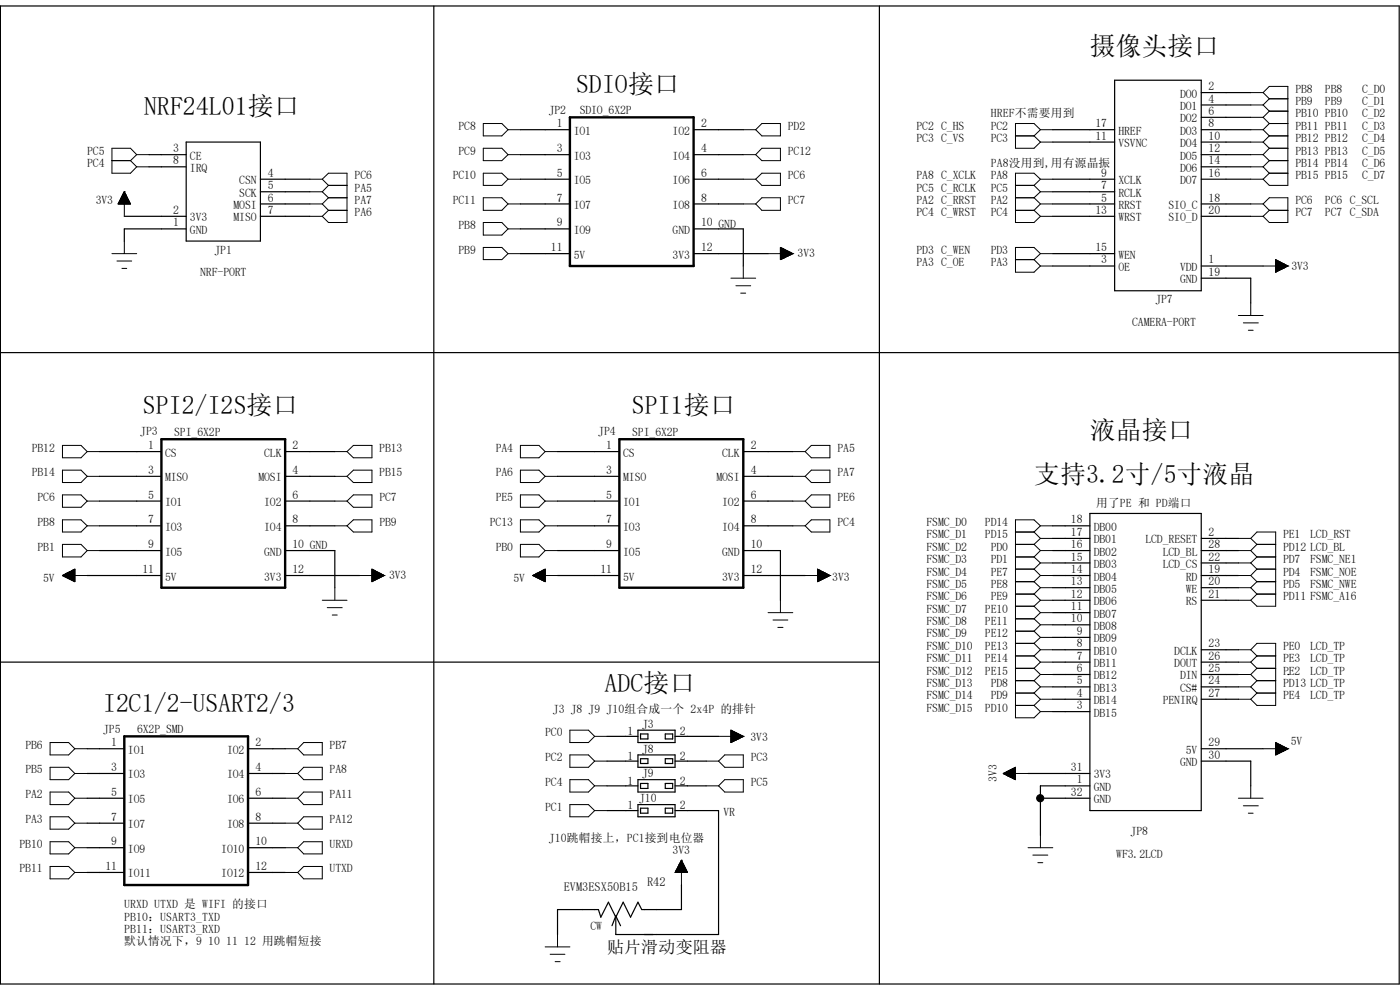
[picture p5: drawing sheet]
<svg xmlns="http://www.w3.org/2000/svg" width="297mm" height="210mm" viewBox="0 0 297 210" stroke-linecap="round" stroke-linejoin="round" font-family="sans-serif">
<g fill="none" stroke="#000" stroke-width=".25">
<path d="M.1 1.3h296.7v207.4h-296.7zM92 1.3v207.4M186.6 1.3v207.4M236.5 17h18.3v44.7h-18.3zM254.8 19.6h10.5M31.6 32.8h7.9M31.6 35.4h7.9M39.5 30.1h15.7v21h-15.7zM55.2 38h10.5M110.4 27.5h10.5M110.4 38h10.5M110.4 32.8h10.5"/>
<path d="M147.2 27.5h10.5M147.2 38h10.5M147.2 32.8h10.5M223.4 27.5h13.1M223.4 38h13.1M223.4 30.1h13.1M254.8 22.3h10.5M254.8 24.9h10.5M254.8 27.5h10.5M254.8 38h10.5M254.8 30.1h10.5M254.8 32.8h10.5"/>
<path d="M254.8 35.4h10.5M26.4 45.9h13.1M39.5 48.6h-13.1v2.5M55.2 43.3h10.5M55.2 40.7h10.5M55.2 45.9h10.5M110.4 43.3h10.5M110.4 53.8h10.5M110.4 48.6h10.5M147.2 43.3h10.5M147.2 53.8h15.7M147.2 48.6h10.5v7.8"/>
<path d="M223.4 56.4h13.1M223.4 43.3h13.1M223.4 40.7h13.1M223.4 45.9h13.1M223.4 53.8h13.1M254.8 56.4h13.2M254.8 43.3h10.5M254.8 45.9h10.5M254.8 59h10.5v5.3M.1 74.8h296.7M21.1 95.8h13.1M60.5 95.8h10.5"/>
<path d="M118.3 95.8h13.1M157.7 95.8h10.5M21.1 101h13.1M21.1 106.3h13.1M21.1 111.5h13.1M21.1 116.8h13.1M60.5 101h10.5M60.5 106.3h10.5M60.5 111.5h10.5M60.5 116.8h10.5v7.9M118.3 101h13.1M118.3 106.3h13.1"/>
<path d="M118.3 111.5h13.1M118.3 116.8h13.1M157.7 101h10.5M157.7 106.3h10.5M157.7 111.5h10.5M157.7 116.8h7.9v10.5M223.4 111.5h7.8M223.4 116.8h7.8M223.4 114.2h7.8M223.4 119.4h7.8M231.2 108.9h23.6v63.1h-23.6zM254.8 116.8h7.9"/>
<path d="M254.8 114.2h7.9M254.8 119.4h7.9M18.5 122.1h15.7M60.5 122.1h15.8M118.3 122.1h13.1M157.7 122.1h13.1M223.4 122.1h7.8M223.4 137.8h7.8M223.4 135.2h7.8M223.4 132.5h7.8M223.4 130h7.8M223.4 127.3h7.8"/>
<path d="M223.4 124.7h7.8M254.8 122.1h7.9M254.8 137.8h7.9M254.8 127.3h7.9M254.8 124.7h7.9M.1 140.5h186.5M18.5 158.8h7.9M52.6 158.8h7.9M128.8 156.2h6.5M135.3 154.9h7.9v2.6h-7.9zM135.9 155.7h1.6v1.1h-1.6zM141.1 155.7h1.6v1.1h-1.6z"/>
<path d="M143.2 156.2h9.2M223.4 140.5h7.8M223.4 151h7.8M223.4 148.3h7.8M223.4 145.7h7.8M223.4 143.1h7.8M254.8 140.5h7.9M254.8 158.8h13.2M254.8 148.3h7.9M254.8 145.7h7.9M254.8 143.1h7.9M273.2 143.1h.1"/>
<path d="M18.5 164.1h7.9M18.5 169.3h7.9M18.5 174.6h7.9M18.5 179.8h7.9M52.6 164.1h7.9M52.6 169.3h7.9M52.6 174.6h7.9M52.6 179.8h7.9M128.8 161.5h6.5M128.8 166.7h6.5M128.8 172h6.5M135.3 160.1h7.9v2.7h-7.9z"/>
<path d="M135.3 165.4h7.9v2.6h-7.9zM135.3 170.7h7.9v2.6h-7.9zM135.9 161h1.6v1h-1.6zM135.9 166.2h1.6v1.1h-1.6zM135.9 171.4h1.6v1.1h-1.6zM141.1 161h1.6v1h-1.6zM141.1 166.2h1.6v1.1h-1.6zM141.1 171.4h1.6v1.1h-1.6zM143.2 172h9.2v26.2h-21.8v-3.9M143.2 161.5h6.6M143.2 166.7h6.6M218.1 164.1h13.1"/>
<path d="M220.7 169.3h10.5M231.2 166.7h-10.5v10.5M254.8 161.5h10.5v5.2M18.5 185.1h7.9M52.6 185.1h7.9M130.6 194.3l1.1 2.1M130.6 194.3l-.8 2.1M144.6 187.7v5.3h-8.5l-.8-1.6-1.5 3.2-1.6-3.2-1.6 3.2-1.5-3.2-1.6 3.2-.5-1.6h-8.7v5.2"/>
</g>
<path d="M120.9 24.9h26.3v31.5h-26.3zM34.2 93.2h26.3v31.5h-26.3zM131.4 93.2h26.3v31.5h-26.3zM26.4 156.2h26.2v31.5h-26.2z" fill="none" stroke="#000" stroke-width=".51"/>
<g fill="none" stroke="#000" stroke-width=".21">
<path d="M265.3 19.6h2.7M268 19.6l1.3-1.3h3.9v21h-3.9l-1.3-1.3M268 19.6l1.3 1.4M23.7 34.1h4M27.7 34.1l1.3 1.3M29 32.8l-1.3-1.3h-4v5.2h4l1.3-1.3M29 32.8h2.6M29 35.4h2.6M29 32.8l-1.3 1.3M65.7 38h2.7M68.4 38l1.3-1.3h3.9v10.5h-3.9l-1.3-1.3M68.4 38l1.3 1.3"/>
<path d="M69.7 39.3h3.9M69.7 39.3l-1.3 1.4M102.5 26.2h4l1.3 1.3-1.3 1.3h-4zM102.5 31.5h4l1.3 1.3-1.3 1.3h-4zM102.5 36.7h4l1.3 1.3-1.3 1.3h-4zM107.8 27.5h2.6M107.8 32.8h2.6M107.8 38h2.6M157.7 27.5h2.6M157.7 32.8h2.6M157.7 38h2.6M160.3 27.5l1.3-1.3h4v2.6h-4z"/>
<path d="M160.3 38l1.3-1.3h4v2.6h-4zM161.6 31.5h4v2.6h-4l-1.3-1.3zM215.4 28.8h4M215.4 39.3h4M219.4 28.8l1.3 1.3M219.4 39.3l1.3 1.4M220.7 38l-1.3-1.3h-4v10.5h4l1.3-1.3M220.7 27.5l-1.3-1.3h-4v5.3h4l1.3-1.4M220.7 27.5h2.7M220.7 30.1h2.7M220.7 38h2.7M220.7 27.5l-1.3 1.3"/>
<path d="M220.7 38l-1.3 1.3M265.3 22.3h2.7M265.3 24.9h2.7M265.3 27.5h2.7M265.3 30.1h2.7M265.3 32.8h2.7M265.3 35.4h2.7M265.3 38h2.7M268 22.3l1.3 1.3M268 24.9l1.3 1.3M268 27.5l1.3 1.3M268 30.1l1.3 1.4"/>
<path d="M268 32.8l1.3 1.3M268 35.4l1.3 1.3M269.3 21h3.9M269.3 23.6h3.9M269.3 21l-1.3 1.3M269.3 26.2h3.9M269.3 23.6l-1.3 1.3M269.3 28.8h3.9M269.3 26.2l-1.3 1.3M269.3 31.5h3.9M269.3 28.8l-1.3 1.3M269.3 34.1h3.9"/>
<path d="M269.3 31.5l-1.3 1.3M269.3 36.7h3.9M269.3 34.1l-1.3 1.3M269.3 36.7l-1.3 1.3M23.7 53.8h5.3M24.8 55.4h3.1M25.1 43.2l2.5 .1M25.1 43.1v.2M25.2 43.1h2.4M25.2 43h2.3v.3M25.2 42.9v.4M25.3 42.9h2.2"/>
<path d="M25.3 42.8h2.1v.5M25.3 42.7v.6M25.4 42.6h1.9M25.4 42.5h1.9v.8M25.4 42.5v.8M25.5 42.5h1.8M25.5 42.3h1.7v1M25.5 42.3v1M25.6 42.2h1.5M25.6 42.1h1.5v1.2M25.6 42.1v1.2M25.7 42h1.4"/>
<path d="M25.7 41.9h1.3v1.4M25.7 41.8v1.5M25.8 41.8h1.2M25.9 56.9h1M25.9 41.7h1v1.6M26 41.5h.8v1.8M26 41.4v1.9M26 41.4h.8M26.1 41.3h.6v2M26.2 41.1h.4v2.2M26.2 41v2.3M26.2 41h.3"/>
<path d="M26.2 40.9h.3v2.4M26.2 40.8v2.5M26.3 40.8h.1M26.4 40.7h.1M26.4 40.7l1.3 2.6h-2.6M26.4 40.7v5.2M26.4 51.1v2.7M26.4 40.7l-1.3 2.6M26.6 41.2h-.5v2.1M26.8 41.6h-.9v1.7M65.7 43.3h2.7M65.7 45.9h2.7"/>
<path d="M65.7 40.7h2.7M68.4 40.7l1.3 1.3M68.4 43.3l1.3 1.3M69.7 44.6h3.9M69.7 42h3.9M69.7 42l-1.3 1.3M69.7 44.6l-1.3 1.3M102.5 42h4l1.3 1.3-1.3 1.3h-4zM102.5 47.2h4l1.3 1.4-1.3 1.3h-4zM102.5 52.5h4l1.3 1.3-1.3 1.3h-4zM107.8 43.3h2.6M107.8 53.8h2.6"/>
<path d="M107.8 48.6h2.6M155.1 59h5.2M157.7 43.3h2.6M157.7 56.4v2.6M160.3 43.3l1.3-1.3h4v2.6h-4zM162.9 53.8h5.3M165.6 55h.1M165.6 54.9h.3M165.6 54.8h.6M165.6 54.7h.8M165.6 54.7h.9M165.6 54.5h1.2"/>
<path d="M165.6 54.4h1.4M165.6 54.3h1.7M165.6 54.2h1.8M165.6 54.1h2.1M165.6 54h2.3M165.6 53.9h2.5M165.6 53.7h2.4v.2M165.6 53.6h2.2v.4M165.6 53.5h2v.6M165.6 53.4h1.7v.8M165.6 53.3h1.5v1M165.6 53.2h1.3v1.2"/>
<path d="M165.6 53h1.1v1.5M165.6 53h.9v1.7M165.6 52.8h.7v1.9M165.6 52.7h.5v2.1M165.6 52.6h.3v2.3M165.6 52.5l.1 2.5M165.8 52.6v2.4M166 52.7v2.2M166.2 52.8v2M166.4 52.9v1.8M166.6 53v1.6M166.8 53.1v1.4"/>
<path d="M167 53.2v1.2M167.3 53.3v1M167.4 53.4v.7M167.7 53.5v.6M167.9 53.6v.3M168.1 53.8h.1M168.2 53.8h.1M168.2 53.8l-2.6-1.3v2.6M168.2 53.8l-2.6 1.3M215.4 44.6h4M215.4 42h4M215.4 55.1h4"/>
<path d="M219.4 44.6l1.3 1.3M219.4 42l1.3 1.3M219.4 55.1l1.3 1.3M220.7 43.3h2.7M220.7 45.9h2.7M220.7 56.4h2.7M220.7 53.8l-1.3-1.3h-4v5.2h4l1.3-1.3M220.7 53.8h2.7M220.7 53.8l-1.3 1.3M220.7 43.3l-1.3 1.3M220.7 40.7h2.7M220.7 40.7l-1.3 1.3"/>
<path d="M265.3 43.3h2.7M265.3 45.9h2.7M268 43.3l1.3 1.3M268 43.3l1.3-1.3h3.9v5.2h-3.9l-1.3-1.3M268 56.4h5.2M269.3 44.6h3.9M269.3 44.6l-1.3 1.3M270.6 55.1l2.6 1.3-2.6 1.3zM270.6 57.7h.2M270.6 57.6h.4M270.6 57.4h.6M270.6 57.4h.8"/>
<path d="M270.6 57.2h1M270.6 57.1h1.2M270.6 57.1h1.5M270.6 56.9h1.7M270.6 56.9h1.9M270.6 56.7h2.1M270.6 56.6h2.3M270.6 56.5h2.5M270.6 56.3h2.4v.2M270.6 56.2h2.2v.4M270.6 56.1h2v.6M270.6 56h1.8v.9"/>
<path d="M270.6 55.9h1.6v1M270.6 55.8h1.3v1.3M270.6 55.7h1.2v1.4M270.6 55.6h1v1.6M270.6 55.5h.8v1.9M270.6 55.4h.5v2M270.6 55.3h.3v2.3M270.6 55.2l.1 2.5M270.8 55.2v2.4M271 55.3v2.2M271.2 55.4v2M271.4 55.5v1.8"/>
<path d="M271.7 55.6v1.6M271.9 55.7v1.4M272.1 55.8v1.2M272.3 55.9v1M272.5 56v.8M272.7 56.2v.5M272.9 56.3v.3M273.1 56.3v.2M273.2 56.4h.1M156.1 60.6h3.2M157.1 62.2h1.1M262.7 66.9h5.3"/>
<path d="M263.8 68.5h3.2M264.8 70.1h1.1M265.3 64.3v2.6M13.3 99.7h3.9l1.3 1.3-1.3 1.4h-3.9zM13.3 94.5h3.9l1.3 1.3-1.3 1.3h-3.9zM18.5 95.8h2.6M71 95.8h2.6M73.6 95.8l1.4-1.3h3.9v2.6h-3.9zM110.4 99.7h3.9l1.4 1.3-1.4 1.4h-3.9zM110.4 94.5h3.9l1.4 1.3-1.4 1.3h-3.9zM115.7 95.8h2.6M168.2 95.8h2.6"/>
<path d="M170.8 95.8l1.3-1.3h4v2.6h-4zM172.1 99.7h4v2.7h-4l-1.3-1.4zM13.3 105h3.9l1.3 1.3-1.3 1.3h-3.9zM13.3 110.3h3.9l1.3 1.2-1.3 1.4h-3.9zM13.3 115.5h3.9l1.3 1.3-1.3 1.4h-3.9zM18.5 101h2.6M18.5 106.3h2.6M18.5 111.5h2.6M18.5 116.8h2.6M71 101h2.6M71 106.3h2.6M71 111.5h2.6"/>
<path d="M73.6 101l1.4-1.3h3.9v2.7h-3.9zM73.6 106.3l1.4-1.3h3.9v2.6h-3.9zM73.6 111.5l1.4-1.2h3.9v2.6h-3.9zM110.4 105h3.9l1.4 1.3-1.4 1.3h-3.9zM110.4 110.3h3.9l1.4 1.2-1.4 1.4h-3.9zM110.4 115.5h3.9l1.4 1.3-1.4 1.4h-3.9zM115.7 101h2.6M115.7 106.3h2.6M115.7 111.5h2.6M115.7 116.8h2.6M168.2 101h2.6M168.2 106.3h2.6"/>
<path d="M168.2 111.5h2.6M170.8 106.3l1.3-1.3h4v2.6h-4zM170.8 111.5l1.3-1.2h4v2.6h-4zM215.4 112.9h4M215.4 118.2h4M215.4 115.5h4M219.4 112.9l1.3 1.3M219.4 115.5l1.3 1.3M219.4 118.2l1.3 1.2M220.7 111.5l-1.3-1.2h-4v42h4l1.3-1.3M220.7 111.5h2.7M220.7 116.8h2.7"/>
<path d="M220.7 114.2h2.7M220.7 111.5l-1.3 1.4M220.7 114.2l-1.3 1.3M220.7 116.8l-1.3 1.4M220.7 119.4h2.7M220.7 119.4l-1.3 1.3M262.7 116.8h2.6M262.7 114.2h2.6M262.7 119.4h2.6M265.3 114.2l1.4-1.3h3.9v15.7h-3.9l-1.4-1.3M265.3 114.2l1.4 1.3M265.3 116.8l1.4 1.4"/>
<path d="M265.3 119.4l1.4 1.3M266.7 118.2h3.9M266.7 115.5h3.9M266.7 115.5l-1.4 1.3M266.7 118.2l-1.4 1.2M13.3 122.1h.1M13.3 122.1h5.2M13.3 122.1l2.6-1.4v2.7zM13.3 122.2h2.6M13.3 122v.1M13.5 122.3h2.4M13.5 121.9v.3"/>
<path d="M13.8 122.4h2.1M13.8 121.8v.5M14 122.5h1.9M14 121.7v.7M14.2 122.6h1.7M14.2 121.6v.9M14.4 122.7h1.5M14.4 121.5v1.1M14.6 121.4v1.4M14.6 122.8h1.3M14.8 121.3v1.6M14.9 122.9h1"/>
<path d="M15 121.2v1.8M15.1 123h.8M15.2 121.1v2M15.3 123.1h.6M15.5 120.9v2.2M15.5 123.2h.4M15.7 120.9v2.4M15.7 123.3h.2M15.9 122h-2.4v.2M15.9 121.9h-2.2v.4M15.9 121.8h-2v.6M15.9 121.6h-1.8v.9"/>
<path d="M15.9 121.5h-1.6v1.1M15.9 121.5h-1.4v1.2M15.9 121.3h-1.2v1.5M15.9 121.2h-1v1.7M15.9 121.1h-.7v1.9M15.9 121h-.6v2.1M15.9 120.9h-.4v2.3M15.9 120.8h-.2v2.5M68.4 127.3h5.2M69.4 128.9h3.2M70.5 130.5h1M71 124.7v2.6"/>
<path d="M76.3 122.1h5.2M78.9 123.3h.1M78.9 123.2h.3M78.9 123.1h.6M78.9 123h.8M78.9 122.9h1M78.9 122.8h1.2M78.9 122.7h1.4M78.9 122.6h1.7M78.9 122.5h1.9M78.9 122.4h2.1M78.9 122.3h2.3"/>
<path d="M78.9 122.2h2.5M78.9 122h2.4v.2M78.9 121.9h2.2v.4M78.9 121.8h2v.6M78.9 121.6h1.8v.9M78.9 121.5h1.6v1.1M78.9 121.5h1.4v1.2M78.9 121.3h1.2v1.5M78.9 121.2h.9v1.7M78.9 121.1h.7v1.9M78.9 121h.5v2.1M78.9 120.9h.3v2.3"/>
<path d="M78.9 120.8l.1 2.5M78.9 120.7l2.6 1.4-2.6 1.3zM79.1 120.9v2.4M79.3 120.9v2.2M79.5 121.1v2M79.7 121.2v1.8M79.9 121.3v1.6M80.2 121.4v1.4M80.3 121.5v1.1M80.6 121.6v.9M80.8 121.7v.7M81 121.8v.5"/>
<path d="M81.2 121.9v.3M81.4 122v.1M81.5 122.1h.1M113 122.1h.1M113 122.1h5.3M113 122.1l2.7-1.4v2.7zM113.1 122.2h2.6M113.1 122v.1M113.4 122.3h2.3M113.4 121.9v.3M113.6 122.4h2.1M113.6 121.8v.5"/>
<path d="M113.7 122.5h2M113.7 121.7v.7M114 122.6h1.7M114 121.6v.9M114.2 122.7h1.5M114.2 121.5v1.1M114.4 121.4v1.4M114.5 122.8h1.2M114.6 121.3v1.6M114.6 122.9h1.1M114.8 121.2l.1 1.8h.8M115 121.1v2"/>
<path d="M115.1 123.1h.6M115.2 120.9v2.2M115.3 123.2h.4M115.4 120.9v2.4M115.5 123.3h.2M115.7 122h-2.5v.2M115.7 121.9h-2.2v.4M115.7 121.8h-2v.6M115.7 121.6h-1.8v.9M115.7 121.5h-1.6v1.1M115.7 121.5h-1.4v1.2M115.7 121.3h-1.2v1.5"/>
<path d="M115.7 121.2h-1v1.7M115.7 121.1h-.8v1.9M115.7 121h-.6v2.1M115.7 120.9h-.3v2.3M115.7 120.8h-.2v2.5M162.9 130h5.3M164 131.5h3.1M165 133.1h1.1M165.6 127.3v2.7M170.8 122.1h5.3M173.4 123.3h.2M173.4 120.9h.4v2.3h-.4"/>
<path d="M173.4 121h.6v2.1h-.6M173.4 123h.8M173.4 121.2h1v1.7h-1M173.4 122.8h1.3M173.4 122.7h1.5M173.4 122.6h1.7M173.4 122.5h1.9M173.4 122.4h2.2M173.4 122.3h2.4M173.4 122.2h2.5M173.4 122h2.5v.2M173.4 121.9h2.2v.4"/>
<path d="M173.4 121.8h2v.6M173.4 121.6h1.8v.9M173.4 121.5h1.6v1.1M173.4 121.5h1.4v1.2M173.4 121.3h1.2v1.5M173.4 121.1h.8v1.9M173.4 120.8l.1 2.5M173.4 120.7l2.7 1.4-2.7 1.3zM173.7 120.9v2.4M173.9 120.9v2.2M174.1 121.1v2M174.3 121.2v1.8"/>
<path d="M174.5 121.3v1.6M174.7 121.4v1.4M174.9 121.5v1.1M175.1 121.6v.9M175.3 121.7v.7M175.6 121.8v.5M175.8 121.9v.3M175.9 122v.1M176.1 122.1h.1M215.4 126h4M215.4 123.4h4M215.4 120.7h4"/>
<path d="M215.4 139.1h4M215.4 128.6h4M215.4 136.5h4M215.4 131.3h4M215.4 133.9h4M219.4 120.7l1.3 1.4M219.4 123.4l1.3 1.3M219.4 126l1.3 1.3M219.4 128.6l1.3 1.4M219.4 131.3l1.3 1.2M219.4 133.9l1.3 1.3M219.4 136.5l1.3 1.3"/>
<path d="M219.4 139.1l1.3 1.4M220.7 122.1h2.7M220.7 130h2.7M220.7 127.3h2.7M220.7 124.7h2.7M220.7 137.8h2.7M220.7 122.1l-1.3 1.3M220.7 124.7l-1.3 1.3M220.7 127.3l-1.3 1.3M220.7 130l-1.3 1.3M220.7 132.5h2.7M220.7 132.5l-1.3 1.4"/>
<path d="M220.7 135.2h2.7M220.7 135.2l-1.3 1.3M220.7 137.8l-1.3 1.3M262.7 122.1h2.6M262.7 127.3h2.6M262.7 124.7h2.6M262.7 137.8h2.6M265.3 137.8l1.4-1.3h3.9v13.1h-3.9l-1.4-1.3M265.3 124.7l1.4 1.3M265.3 122.1l1.4 1.3M265.3 137.8l1.4 1.3M266.7 126h3.9"/>
<path d="M266.7 123.4h3.9M266.7 123.4l-1.4 1.3M266.7 120.7h3.9M266.7 120.7l-1.4 1.4M266.7 139.1h3.9M266.7 139.1l-1.4 1.4M266.7 126l-1.4 1.3M10.6 157.5h4l1.3 1.3-1.3 1.3h-4zM15.9 158.8h2.6M60.5 158.8h2.7M64.4 157.5h4v2.6h-4l-1.2-1.3zM120.9 154.9h3.9l1.4 1.3-1.4 1.3h-3.9z"/>
<path d="M126.2 156.2h2.6M152.4 156.2h5.3M155.1 154.9h.1v2.6M155.1 154.9v2.6l2.6-1.3M155.1 154.9l2.6 1.3M155.1 157.5h.1M155.1 157.4h.3M155.1 157.3h.5M155.1 157.1h.7M155.1 157.1h1M155.1 157h1.2M155.1 156.8h1.4"/>
<path d="M155.1 156.8h1.7M155.1 156.6h1.9M155.1 156.5h2M155.1 156.4h2.3M155.1 156.3h2.5M155.1 156.1h2.4v.2M155.1 156h2.2v.4M155.1 155.9h2v.6M155.1 155.8h1.7v.8M155.1 155.7h1.5v1.1M155.1 155.6h1.3v1.2M155.1 155.5h1.1v1.5"/>
<path d="M155.1 155.4h.9v1.7M155.1 155.3h.7v1.8M155.1 155.2h.5v2.1M155.1 155.1h.3v2.3M155.3 155v2.4M155.5 155.1v2.2M155.7 155.2v2M155.9 155.3v1.8M156.1 155.4v1.6M156.3 155.5v1.4M156.5 155.6v1.2M156.8 155.7v1"/>
<path d="M157 155.8v.8M157.1 156v.5M157.4 156.1v.3M157.6 156.2v.1M157.7 156.2h.1M215.4 144.4h4M215.4 141.8h4M215.4 147h4M215.4 149.6h4M219.4 141.8l1.3 1.3M219.4 144.4l1.3 1.3M219.4 147l1.3 1.3"/>
<path d="M219.4 149.6l1.3 1.4M220.7 143.1h2.7M220.7 140.5h2.7M220.7 145.7h2.7M220.7 148.3h2.7M220.7 140.5l-1.3 1.3M220.7 143.1l-1.3 1.3M220.7 145.7l-1.3 1.3M220.7 148.3l-1.3 1.3M220.7 151h2.7M262.7 143.1h2.6M262.7 140.5h2.6"/>
<path d="M262.7 145.7h2.6M262.7 148.3h2.6M265.3 143.1l1.4 1.3M265.3 140.5l1.4 1.3M265.3 145.7l1.4 1.3M266.7 144.4h3.9M266.7 141.8h3.9M266.7 141.8l-1.4 1.3M266.7 147h3.9M266.7 144.4l-1.4 1.3M266.7 147l-1.4 1.3M268 158.8h5.2"/>
<path d="M270.6 157.6l.1 2.5M270.6 157.7h.3v2.3M270.6 157.8h.5v2.1M270.6 157.9h.8v1.9M270.6 158h1v1.7M270.6 158.1h1.2v1.5M270.6 158.2h1.3v1.3M270.6 158.3h1.6v1.1M270.6 158.4h1.8v.9M270.6 158.5h2v.7M270.6 158.6h2.2v.4M270.6 158.7h2.4v.2"/>
<path d="M270.6 159.9h.6M270.6 159.8h.8M270.6 159.7h1M270.6 159.6h1.2M270.6 159.5h1.5M270.6 159.4h1.7M270.6 159.3h1.9M270.6 159.2h2.1M270.6 159h2.3M270.8 157.6v2.5M271 157.7v2.2M271.2 157.9v2"/>
<path d="M271.4 157.9v1.8M271.7 158v1.6M271.9 158.2v1.3M272.1 158.3v1.1M272.3 158.4v.9M272.5 158.5v.7M272.7 158.6v.5M272.9 158.7v.3M273.1 158.8l-2.5 .1M273.2 158.8h.1M273.2 158.8l-2.6-1.3v2.6M273.2 158.8l-2.6 1.3"/>
<path d="M10.6 162.8h4l1.3 1.3-1.3 1.3h-4zM10.6 168h4l1.3 1.3-1.3 1.4h-4zM10.6 173.3h4l1.3 1.3-1.3 1.3h-4zM10.6 178.6h4l1.3 1.2-1.3 1.3h-4zM15.9 164.1h2.6M15.9 179.8h2.6M15.9 174.6h2.6M15.9 169.3h2.6M60.5 164.1h2.7M60.5 179.8h2.7M60.5 174.6h2.7M60.5 169.3h2.7"/>
<path d="M63.2 179.8l1.2-1.2h4v2.5h-4zM64.4 162.8h4v2.6h-4l-1.2-1.3zM64.4 168h4v2.7h-4l-1.2-1.4zM64.4 173.3h4v2.6h-4l-1.2-1.3zM120.9 160.1h3.9l1.4 1.4-1.4 1.3h-3.9zM120.9 165.4h3.9l1.4 1.3-1.4 1.3h-3.9zM120.9 170.7h3.9l1.4 1.3-1.4 1.3h-3.9zM126.2 161.5h2.6M126.2 166.7h2.6M126.2 172h2.6M149.8 161.5h2.6M149.8 166.7h2.6"/>
<path d="M152.4 161.5l1.4-1.4h3.9v2.7h-3.9zM152.4 166.7l1.4-1.3h3.9v2.6h-3.9zM212.9 164.1h.1M212.9 164.1l2.5-1.3v2.6M212.9 164.1h5.2M212.9 164.1l2.5 1.3M212.9 164.2h2.5M212.9 164v.1M213.1 164.3h2.3M213.1 164v.3M213.4 163.8v.6h2M213.6 164.5h1.8"/>
<path d="M213.6 163.7v.8M213.8 164.6h1.6M213.8 163.6v1M214 164.7h1.4M214 163.5v1.2M214.2 163.4v1.4M214.4 163.3v1.6M214.6 163.2v1.8M214.8 163.1v2M215.1 163v2.2M215.3 162.9v2.4M215.4 162.8l-.1 2.6h.1"/>
<path d="M215.4 162.9h-.3v2.4h.3M215.4 163.1h-.5v2h.5M215.4 163.2h-.7v1.8h.7M215.4 163.2h-.9v1.7h.9M215.4 163.4h-1.1l-.1 1.4h1.2M215.4 164h-2.4v.2M215.4 163.9h-2.1v.4M215.4 163.8h-1.9v.6M215.4 163.7h-1.7v.8M215.4 163.6h-1.5v1M215.4 163.4h-1.3v1.3M218.1 179.8h5.3"/>
<path d="M220.7 177.2v2.6M262.7 169.3h5.3M263.8 170.9h3.2M264.8 172.5h1.1M265.3 166.7v2.6M270.6 160.1h.2M270.6 160h.4M10.6 183.8h4l1.3 1.3-1.3 1.3h-4zM15.9 185.1h2.6M60.5 185.1h2.7M64.4 183.8h4v2.6h-4l-1.2-1.3zM118.3 198.2v2.7"/>
<path d="M143.3 185.1h2.5M143.3 184.9h2.5M143.4 185.1v-.3h2.3v.3M143.4 184.7h2.2M143.5 185.1v-.5h2.1v.5M143.6 184.4h1.9M143.6 185.1v-.7h1.9v.7M143.7 184.3h1.8M143.7 185.1v-1h1.7v1M143.8 184.1h1.5M143.8 185.1v-1.2h1.5v1.2M143.8 183.9h1.4"/>
<path d="M144 183.6h1.1M144.1 183.4h.9M144.2 183.2h.7M144.3 183h.5l.1 2.1M144.4 182.8h.3M144.5 182.6h.1l.1 2.5M144.6 182.5h.1M144.6 182.5v5.2M144.6 182.5l1.2 2.6h-2.6zM144.7 182.7h-.3v2.4M144.7 182.9h-.3v2.2M144.7 182.8v2.3"/>
<path d="M144.9 183.1h-.7v2M144.9 183.3h-.8v1.8M144.9 183.3v1.8M145.1 183.5h-1.1v1.6M145.1 183.5v1.6M145.2 183.7h-1.3v1.4M145.2 183.7v1.4M219.1 181.4h3.2M220.2 183h1M115.7 200.9h5.2M116.7 202.4h3.1M117.8 204h1"/>
</g>
<circle cx="220.7" cy="169.3" r=".76" fill="#000" stroke="#000" stroke-width=".21"/>
<g font-size="5.5">
<text x="231.2" y="11.8">摄像头接口</text>
<text x="122.2" y="19.6">SDIO接口</text>
<text x="30.6" y="24.4">NRF24L01接口</text>
<text x="30.3" y="87.9">SPI2/I2S接口</text>
<text x="134" y="87.9">SPI1接口</text>
<text x="231.2" y="93.2">液晶接口</text>
<text x="219.4" y="102.4">支持3.2寸/5寸液晶</text>
<text x="128.3" y="146.8">ADC接口</text>
<text x="21.9" y="151">I2C1/2-USART2/3</text>
</g>
<text font-size="3.6" x="128.8" y="202.2">贴片滑动变阻器</text>
<g font-size="2.6">
<text x="119.6" y="189">EVM3ESX50B15</text>
<text x="137.3" y="188">R42</text>
</g>
<g font-size="2.5">
<text x="250.4" y="20.7">DO0</text>
<text x="250.4" y="23.3">DO1</text>
<text x="256.4" y="19.1">2</text>
<text x="256.4" y="21.8">4</text>
<text x="274.8" y="19.6">PB8</text>
<text x="274.8" y="22.3">PB9</text>
<text x="281.1" y="19.6">PB8</text>
<text x="281.1" y="22.3">PB9</text>
<text x="289" y="19.6">C_D0</text>
<text x="289" y="22.3">C_D1</text>
<text x="97.3" y="27.5">PC8</text>
<text x="116.4" y="24.1">JP2</text>
<text x="118.1" y="27">1</text>
<text x="121.7" y="28.6">IO1</text>
<text x="123" y="24.2">SDIO_6X2P</text>
<text x="142.7" y="28.6">IO2</text>
<text x="148.8" y="27">2</text>
<text x="167.1" y="27.5">PD2</text>
<text x="194.4" y="27.5">PC2 C_HS</text>
<text x="210.2" y="27.5">PC2</text>
<text x="210.2" y="24.9">HREF不需要用到</text>
<text x="232.4" y="29.6">11</text>
<text x="232.4" y="27">17</text>
<text x="237.3" y="28.6">HREF</text>
<text x="250.4" y="26">DO2</text>
<text x="250.4" y="28.6">DO3</text>
<text x="256.4" y="24.4">6</text>
<text x="256.4" y="27">8</text>
<text x="256.4" y="29.6">10</text>
<text x="274.8" y="24.9">PB10 PB10</text>
<text x="274.8" y="27.5">PB11 PB11</text>
<text x="289" y="24.9">C_D2</text>
<text x="289" y="27.5">C_D3</text>
<text x="18.5" y="35.4">PC4</text>
<text x="18.5" y="32.8">PC5</text>
<text x="36.7" y="32.3">3</text>
<text x="36.7" y="34.9">8</text>
<text x="40.3" y="33.9">CE</text>
<text x="97.3" y="32.8">PC9</text>
<text x="118.1" y="32.3">3</text>
<text x="121.7" y="33.9">IO3</text>
<text x="142.7" y="33.9">IO4</text>
<text x="148.8" y="32.3">4</text>
<text x="167.1" y="32.8">PC12</text>
<text x="194.4" y="30.1">PC3 C_VS</text>
<text x="210.2" y="30.1">PC3</text>
<text x="210.2" y="35.4">PA8没用到,用有源晶振</text>
<text x="237.3" y="31.2">VSVNC</text>
<text x="250.4" y="31.2">DO4</text>
<text x="250.4" y="33.9">DO5</text>
<text x="256.4" y="32.3">12</text>
<text x="256.4" y="34.9">14</text>
<text x="274.8" y="30.1">PB12 PB12</text>
<text x="274.8" y="32.8">PB13 PB13</text>
<text x="274.8" y="35.4">PB14 PB14</text>
<text x="289" y="30.1">C_D4</text>
<text x="289" y="32.8">C_D5</text>
<text x="289" y="35.4">C_D6</text>
<text x="40.3" y="36.4">IRQ</text>
<text x="50.8" y="39.1">CSN</text>
<text x="50.8" y="41.7">SCK</text>
<text x="56.9" y="37.5">4</text>
<text x="56.9" y="40.1">5</text>
<text x="75.2" y="40.7">PA5</text>
<text x="75.2" y="38">PC6</text>
<text x="96.1" y="38">PC10</text>
<text x="118.1" y="37.5">5</text>
<text x="121.7" y="39.1">IO5</text>
<text x="142.7" y="39.1">IO6</text>
<text x="148.8" y="37.5">6</text>
<text x="167.1" y="38">PC6</text>
<text x="194.4" y="38">PA8 C_XCLK</text>
<text x="194.4" y="40.7">PC5 C_RCLK</text>
<text x="210.2" y="38">PA8</text>
<text x="210.2" y="40.7">PC5</text>
<text x="233.6" y="40.1">7</text>
<text x="233.6" y="37.5">9</text>
<text x="237.3" y="41.7">RCLK</text>
<text x="237.3" y="39.1">XCLK</text>
<text x="250.4" y="36.4">DO6</text>
<text x="250.4" y="39.1">DO7</text>
<text x="256.4" y="37.5">16</text>
<text x="274.8" y="38">PB15 PB15</text>
<text x="289" y="38">C_D7</text>
<text x="20.3" y="43.3">3V3</text>
<text x="36.7" y="45.4">2</text>
<text x="40.3" y="46.9">3V3</text>
<text x="49.5" y="44.3">MOSI</text>
<text x="49.5" y="46.9">MISO</text>
<text x="56.9" y="42.8">6</text>
<text x="56.9" y="45.4">7</text>
<text x="75.2" y="43.3">PA7</text>
<text x="75.2" y="45.9">PA6</text>
<text x="96.1" y="43.3">PC11</text>
<text x="118.1" y="42.8">7</text>
<text x="121.7" y="44.3">IO7</text>
<text x="142.7" y="44.3">IO8</text>
<text x="148.8" y="42.8">8</text>
<text x="167.1" y="43.3">PC7</text>
<text x="194.4" y="43.3">PA2 C_RRST</text>
<text x="194.4" y="45.9">PC4 C_WRST</text>
<text x="210.2" y="45.9">PC4</text>
<text x="210.2" y="43.3">PA2</text>
<text x="232.4" y="45.4">13</text>
<text x="233.6" y="42.8">5</text>
<text x="237.3" y="44.3">RRST</text>
<text x="237.3" y="46.9">WRST</text>
<text x="247.9" y="44.3">SIO_C</text>
<text x="247.9" y="46.9">SIO_D</text>
<text x="256.4" y="42.8">18</text>
<text x="256.4" y="45.4">20</text>
<text x="274.8" y="43.3">PC6</text>
<text x="274.8" y="45.9">PC7</text>
<text x="281.1" y="43.3">PC6 C_SCL</text>
<text x="281.1" y="45.9">PC7 C_SDA</text>
<text x="36.7" y="48">1</text>
<text x="40.3" y="49.6">GND</text>
<text x="45.5" y="53.8">JP1</text>
<text x="97.3" y="48.6">PB8</text>
<text x="97.3" y="53.8">PB9</text>
<text x="116.9" y="53.3">11</text>
<text x="118.1" y="48">9</text>
<text x="121.7" y="49.6">IO9</text>
<text x="142.7" y="49.6">GND</text>
<text x="148.8" y="48">10 GND</text>
<text x="148.8" y="53.3">12</text>
<text x="194.4" y="53.8">PD3 C_WEN</text>
<text x="210.2" y="53.8">PD3</text>
<text x="232.4" y="53.3">15</text>
<text x="42.5" y="58.6">NRF-PORT</text>
<text x="121.7" y="54.9">5V</text>
<text x="142.7" y="54.9">3V3</text>
<text x="169.2" y="54.6">3V3</text>
<text x="194.4" y="56.4">PA3 C_OE</text>
<text x="210.2" y="56.4">PA3</text>
<text x="233.6" y="55.9">3</text>
<text x="237.3" y="57.5">OE</text>
<text x="237.3" y="54.9">WEN</text>
<text x="250.4" y="57.5">VDD</text>
<text x="256.4" y="55.9">1</text>
<text x="256.4" y="58.5">19</text>
<text x="274" y="57.2">3V3</text>
<text x="245.1" y="64.3">JP7</text>
<text x="250.4" y="60.1">GND</text>
<text x="240.2" y="69.1">CAMERA-PORT</text>
<text x="6.7" y="95.8">PB12</text>
<text x="29.8" y="92.4">JP3</text>
<text x="31.5" y="95.3">1</text>
<text x="37" y="92.5">SPI_6X2P</text>
<text x="62.1" y="95.3">2</text>
<text x="80.5" y="95.8">PB13</text>
<text x="105.2" y="95.8">PA4</text>
<text x="126.9" y="92.4">JP4</text>
<text x="128.6" y="95.3">1</text>
<text x="134.1" y="92.5">SPI_6X2P</text>
<text x="159.3" y="95.3">2</text>
<text x="177.7" y="95.8">PA5</text>
<text x="6.7" y="101">PB14</text>
<text x="31.5" y="100.5">3</text>
<text x="35" y="96.9">CS</text>
<text x="56" y="96.9">CLK</text>
<text x="62.1" y="100.5">4</text>
<text x="80.5" y="101">PB15</text>
<text x="105.2" y="101">PA6</text>
<text x="128.6" y="100.5">3</text>
<text x="132.2" y="96.9">CS</text>
<text x="153.2" y="96.9">CLK</text>
<text x="159.3" y="100.5">4</text>
<text x="177.7" y="101">PA7</text>
<text x="8" y="106.3">PC6</text>
<text x="31.5" y="105.8">5</text>
<text x="35" y="102.1">MISO</text>
<text x="35" y="107.4">IO1</text>
<text x="54.8" y="102.1">MOSI</text>
<text x="56" y="107.4">IO2</text>
<text x="62.1" y="105.8">6</text>
<text x="80.5" y="106.3">PC7</text>
<text x="105.2" y="106.3">PE5</text>
<text x="128.6" y="105.8">5</text>
<text x="132.2" y="102.1">MISO</text>
<text x="132.2" y="107.4">IO1</text>
<text x="152" y="102.1">MOSI</text>
<text x="153.2" y="107.4">IO2</text>
<text x="159.3" y="105.8">6</text>
<text x="177.7" y="106.3">PE6</text>
<text x="232.5" y="107.6">用了PE 和 PD端口</text>
<text x="8" y="111.5">PB8</text>
<text x="31.5" y="111">7</text>
<text x="35" y="112.6">IO3</text>
<text x="56" y="112.6">IO4</text>
<text x="62.1" y="111">8</text>
<text x="80.5" y="111.5">PB9</text>
<text x="103.9" y="111.5">PC13</text>
<text x="128.6" y="111">7</text>
<text x="132.2" y="112.6">IO3</text>
<text x="153.2" y="112.6">IO4</text>
<text x="159.3" y="111">8</text>
<text x="177.7" y="111.5">PC4</text>
<text x="196.6" y="111.5">FSMC_D0</text>
<text x="209" y="111.5">PD14</text>
<text x="227.2" y="113.7">17</text>
<text x="227.2" y="111">18</text>
<text x="232" y="112.6">DB00</text>
<text x="256.4" y="113.7">2</text>
<text x="8" y="116.8">PB1</text>
<text x="31.5" y="116.3">9</text>
<text x="35" y="117.9">IO5</text>
<text x="56" y="117.9">GND</text>
<text x="62.1" y="116.3">10 GND</text>
<text x="105.2" y="116.8">PB0</text>
<text x="128.6" y="116.3">9</text>
<text x="132.2" y="117.9">IO5</text>
<text x="153.2" y="117.9">GND</text>
<text x="159.3" y="116.3">10</text>
<text x="196.6" y="114.2">FSMC_D1</text>
<text x="196.6" y="116.8">FSMC_D2</text>
<text x="196.6" y="119.4">FSMC_D3</text>
<text x="209" y="114.2">PD15</text>
<text x="210.2" y="116.8">PD0</text>
<text x="210.2" y="119.4">PD1</text>
<text x="227.2" y="118.9">15</text>
<text x="227.2" y="116.3">16</text>
<text x="232" y="117.9">DB02</text>
<text x="232" y="115.3">DB01</text>
<text x="243" y="115.3">LCD_RESET</text>
<text x="246.7" y="117.9">LCD_BL</text>
<text x="256.4" y="118.9">22</text>
<text x="256.4" y="116.3">28</text>
<text x="272.2" y="114.2">PE1</text>
<text x="272.2" y="116.8">PD12 LCD_BL</text>
<text x="272.2" y="119.4">PD7</text>
<text x="278" y="119.4">FSMC_NE1</text>
<text x="278" y="114.2">LCD_RST</text>
<text x="9.1" y="123.4">5V</text>
<text x="30.2" y="121.5">11</text>
<text x="35" y="123.1">5V</text>
<text x="56" y="123.1">3V3</text>
<text x="62.1" y="121.5">12</text>
<text x="82.5" y="122.9">3V3</text>
<text x="108.9" y="123.4">5V</text>
<text x="127.4" y="121.5">11</text>
<text x="132.2" y="123.1">5V</text>
<text x="153.2" y="123.1">3V3</text>
<text x="159.3" y="121.5">12</text>
<text x="176.6" y="123.1">3V3</text>
<text x="196.6" y="122.1">FSMC_D4</text>
<text x="196.6" y="124.7">FSMC_D5</text>
<text x="210.2" y="122.1">PE7</text>
<text x="210.2" y="124.7">PE8</text>
<text x="227.2" y="124.2">13</text>
<text x="227.2" y="121.5">14</text>
<text x="232" y="125.7">DB05</text>
<text x="232" y="123.1">DB04</text>
<text x="232" y="120.5">DB03</text>
<text x="246.7" y="120.5">LCD_CS</text>
<text x="251.6" y="123.1">RD</text>
<text x="251.6" y="125.7">WE</text>
<text x="256.4" y="121.5">19</text>
<text x="256.4" y="124.2">20</text>
<text x="272.2" y="124.7">PD5</text>
<text x="272.2" y="122.1">PD4</text>
<text x="278" y="122.1">FSMC_NOE</text>
<text x="278" y="124.7">FSMC_NWE</text>
<text x="196.6" y="127.3">FSMC_D6</text>
<text x="196.6" y="130">FSMC_D7</text>
<text x="209" y="130">PE10</text>
<text x="210.2" y="127.3">PE9</text>
<text x="227.2" y="129.4">11</text>
<text x="227.2" y="126.8">12</text>
<text x="232" y="131">DB07</text>
<text x="232" y="128.4">DB06</text>
<text x="251.6" y="128.4">RS</text>
<text x="256.4" y="126.8">21</text>
<text x="272.2" y="127.3">PD11 FSMC_A16</text>
<text x="196.6" y="132.5">FSMC_D8</text>
<text x="196.6" y="135.2">FSMC_D9</text>
<text x="196.6" y="137.8">FSMC_D10</text>
<text x="209" y="132.5">PE11</text>
<text x="209" y="135.2">PE12</text>
<text x="209" y="137.8">PE13</text>
<text x="227.2" y="132">10</text>
<text x="228.4" y="137.3">8</text>
<text x="228.4" y="134.7">9</text>
<text x="232" y="136.3">DB09</text>
<text x="232" y="133.6">DB08</text>
<text x="256.4" y="137.3">23</text>
<text x="272.2" y="137.8">PE0</text>
<text x="278" y="137.8">LCD_TP</text>
<text x="196.6" y="140.5">FSMC_D11</text>
<text x="196.6" y="143.1">FSMC_D12</text>
<text x="209" y="140.5">PE14</text>
<text x="209" y="143.1">PE15</text>
<text x="228.4" y="142.5">6</text>
<text x="228.4" y="139.9">7</text>
<text x="232" y="141.5">DB11</text>
<text x="232" y="138.9">DB10</text>
<text x="249.1" y="138.9">DCLK</text>
<text x="249.1" y="141.5">DOUT</text>
<text x="256.4" y="142.5">25</text>
<text x="256.4" y="139.9">26</text>
<text x="272.2" y="143.1">PE2</text>
<text x="272.2" y="140.5">PE3</text>
<text x="278" y="140.5">LCD_TP</text>
<text x="278" y="143.1">LCD_TP</text>
<text x="196.6" y="145.7">FSMC_D13</text>
<text x="196.6" y="148.3">FSMC_D14</text>
<text x="210.2" y="145.7">PD8</text>
<text x="210.2" y="148.3">PD9</text>
<text x="228.4" y="147.8">4</text>
<text x="228.4" y="145.2">5</text>
<text x="232" y="149.4">DB14</text>
<text x="232" y="146.8">DB13</text>
<text x="232" y="144.1">DB12</text>
<text x="246.7" y="149.4">PENIRQ</text>
<text x="250.4" y="146.8">CS#</text>
<text x="250.4" y="144.1">DIN</text>
<text x="256.4" y="145.2">24</text>
<text x="256.4" y="147.8">27</text>
<text x="272.2" y="145.7">PD13 LCD_TP</text>
<text x="272.2" y="148.3">PE4</text>
<text x="278" y="148.3">LCD_TP</text>
<text x="21.9" y="155.4">JP5</text>
<text x="29.1" y="155.5">6X2P_SMD</text>
<text x="117.3" y="151.2">J3 J8 J9 J10组合成一个 2x4P 的排针</text>
<text x="133.1" y="156">1</text>
<text x="136.2" y="154.4">J3</text>
<text x="144.3" y="156">2</text>
<text x="196.6" y="151">FSMC_D15</text>
<text x="209" y="151">PD10</text>
<text x="228.4" y="150.4">3</text>
<text x="232" y="152">DB15</text>
<text x="5.4" y="158.8">PB6</text>
<text x="23.6" y="158.3">1</text>
<text x="27.1" y="159.9">IO1</text>
<text x="48.2" y="159.9">IO2</text>
<text x="54.2" y="158.3">2</text>
<text x="69.9" y="158.8">PB7</text>
<text x="115.7" y="156.2">PC0</text>
<text x="115.7" y="161.5">PC2</text>
<text x="133.1" y="161.2">1</text>
<text x="136.2" y="159.6">J8</text>
<text x="144.3" y="161.2">2</text>
<text x="159.2" y="157.3">3V3</text>
<text x="159.3" y="161.5">PC3</text>
<text x="251.6" y="159.9">5V</text>
<text x="256.4" y="158.3">29</text>
<text x="256.4" y="161">30</text>
<text x="273.9" y="158">5V</text>
<text x="5.4" y="164.1">PB5</text>
<text x="23.6" y="163.6">3</text>
<text x="27.1" y="165.1">IO3</text>
<text x="48.2" y="165.1">IO4</text>
<text x="54.2" y="163.6">4</text>
<text x="69.9" y="164.1">PA8</text>
<text x="115.7" y="166.7">PC4</text>
<text x="133.1" y="166.5">1</text>
<text x="136.2" y="164.9">J9</text>
<text x="144.3" y="166.5">2</text>
<text x="159.3" y="166.7">PC5</text>
<text x="211.5" y="166" transform="rotate(-90 211.5 166)">3V3</text>
<text x="227.2" y="163.6">31</text>
<text x="228.4" y="166.2">1</text>
<text x="232" y="167.8">GND</text>
<text x="232" y="165.1">3V3</text>
<text x="250.4" y="162.5">GND</text>
<text x="5.4" y="169.3">PA2</text>
<text x="23.6" y="168.8">5</text>
<text x="27.1" y="170.4">IO5</text>
<text x="48.2" y="170.4">IO6</text>
<text x="54.2" y="168.8">6</text>
<text x="69.9" y="169.3">PA11</text>
<text x="115.7" y="172">PC1</text>
<text x="133.1" y="171.7">1</text>
<text x="135.6" y="170.1">J10</text>
<text x="144.3" y="171.7">2</text>
<text x="153.5" y="173">VR</text>
<text x="227.2" y="168.8">32</text>
<text x="232" y="170.4">GND</text>
<text x="4.1" y="179.8">PB10</text>
<text x="5.4" y="174.6">PA3</text>
<text x="23.6" y="174.1">7</text>
<text x="23.6" y="179.3">9</text>
<text x="27.1" y="175.7">IO7</text>
<text x="48.2" y="175.7">IO8</text>
<text x="54.2" y="174.1">8</text>
<text x="54.2" y="179.3">10</text>
<text x="69.9" y="179.8">URXD</text>
<text x="69.9" y="174.6">PA12</text>
<text x="116.5" y="178.6">J10跳帽接上，PC1接到电位器</text>
<text x="239.9" y="177.2">JP8</text>
<text x="4.1" y="185.1">PB11</text>
<text x="22.4" y="184.6">11</text>
<text x="27.1" y="180.9">IO9</text>
<text x="46.9" y="180.9">IO10</text>
<text x="54.2" y="184.6">12</text>
<text x="69.9" y="185.1">UTXD</text>
<text x="142.7" y="181.1">3V3</text>
<text x="236.8" y="182">WF3.2LCD</text>
<text x="27.1" y="186.1">IO11</text>
<text x="46.9" y="186.1">IO12</text>
<text x="26.4" y="192.7">URXD UTXD 是 WIFI 的接口</text>
<text x="26.4" y="195.3">PB10：USART3_TXD</text>
<text x="26.4" y="198">PB11：USART3_RXD</text>
<text x="125.3" y="197.2">CW</text>
<text x="26.4" y="200.6">默认情况下，9 10 11 12 用跳帽短接</text>
</g>
</svg>
